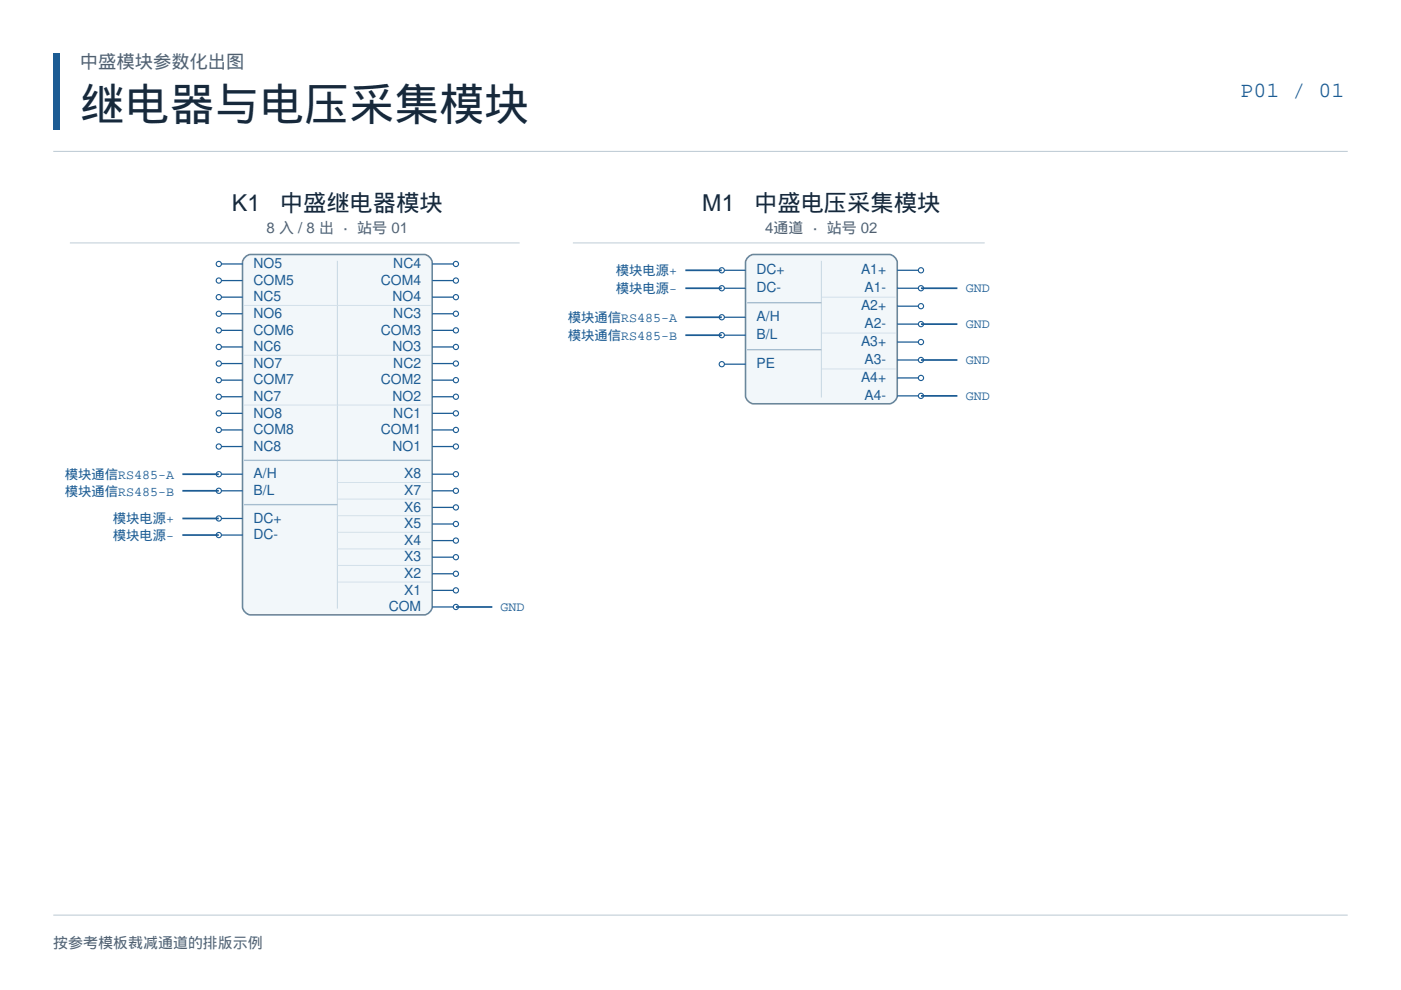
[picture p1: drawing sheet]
<svg xmlns="http://www.w3.org/2000/svg" width="297mm" height="210mm" viewBox="0 0 297 210" stroke-linecap="round" stroke-linejoin="round" font-family="sans-serif">
<path d="M11.3 11.3h1.4v16.2h-1.4z" fill="#1c5c94"/>
<path d="M11.3 32.1h274.5M11.3 194h274.5" fill="none" stroke="#bfccd6" stroke-width=".23"/>
<path d="M14.8 51.5h95.4" fill="none" stroke="#bfccd6" stroke-width=".21"/>
<path d="M52 54.5l.7-.5h.4h36.9a1.96 1.96 0 0 1 1.6 1.6v73.1a1.96 1.96 0 0 1-1.6 1.7h-36.9a1.96 1.96 0 0 1-1.7-1.7v-73.1l.1-.4z" fill="#f2f7fa"/>
<path d="M52 54.5l.7-.5h.4h36.9a1.96 1.96 0 0 1 1.6 1.6v73.1a1.96 1.96 0 0 1-1.6 1.7h-36.9a1.96 1.96 0 0 1-1.7-1.7v-73.1l.1-.4z" fill="none" stroke="#6a879b" stroke-width=".34"/>
<path d="M71.5 55.3v73.7" fill="none" stroke="#c7d7e1" stroke-width=".21"/>
<path d="M51.8 64.8h39.5M51.8 75.3h39.5M51.8 85.9h39.5M71.5 102.3h19.8M71.5 105.8h19.8M71.5 109.3h19.8M71.5 112.9h19.8M71.5 116.4h19.8M71.5 119.9h19.8M71.5 123.4h19.8" fill="none" stroke="#d4e1e9" stroke-width=".21"/>
<path d="M51.8 97.6h39.5M51.8 107h19.7" fill="none" stroke="#a9bdca" stroke-width=".28"/>
<path d="M46.4 56h5" fill="none" stroke="#1c5c94" stroke-width=".27"/>
<circle cx="46.4" cy="56" r=".55" fill="#fff"/>
<circle cx="46.4" cy="56" r=".55" fill="none" stroke="#1c5c94" stroke-width=".23"/>
<path d="M46.4 59.5h5" fill="none" stroke="#1c5c94" stroke-width=".27"/>
<circle cx="46.4" cy="59.5" r=".55" fill="#fff"/>
<circle cx="46.4" cy="59.5" r=".55" fill="none" stroke="#1c5c94" stroke-width=".23"/>
<path d="M46.4 63h5" fill="none" stroke="#1c5c94" stroke-width=".27"/>
<circle cx="46.4" cy="63" r=".55" fill="#fff"/>
<circle cx="46.4" cy="63" r=".55" fill="none" stroke="#1c5c94" stroke-width=".23"/>
<path d="M46.4 66.5h5" fill="none" stroke="#1c5c94" stroke-width=".27"/>
<circle cx="46.4" cy="66.5" r=".55" fill="#fff"/>
<circle cx="46.4" cy="66.5" r=".55" fill="none" stroke="#1c5c94" stroke-width=".23"/>
<path d="M46.4 70h5" fill="none" stroke="#1c5c94" stroke-width=".27"/>
<circle cx="46.4" cy="70" r=".55" fill="#fff"/>
<circle cx="46.4" cy="70" r=".55" fill="none" stroke="#1c5c94" stroke-width=".23"/>
<path d="M46.4 73.6h5" fill="none" stroke="#1c5c94" stroke-width=".27"/>
<circle cx="46.4" cy="73.6" r=".55" fill="#fff"/>
<circle cx="46.4" cy="73.6" r=".55" fill="none" stroke="#1c5c94" stroke-width=".23"/>
<path d="M46.4 77.1h5" fill="none" stroke="#1c5c94" stroke-width=".27"/>
<circle cx="46.4" cy="77.1" r=".55" fill="#fff"/>
<circle cx="46.4" cy="77.1" r=".55" fill="none" stroke="#1c5c94" stroke-width=".23"/>
<path d="M46.4 80.6h5" fill="none" stroke="#1c5c94" stroke-width=".27"/>
<circle cx="46.4" cy="80.6" r=".55" fill="#fff"/>
<circle cx="46.4" cy="80.6" r=".55" fill="none" stroke="#1c5c94" stroke-width=".23"/>
<path d="M46.4 84.1h5" fill="none" stroke="#1c5c94" stroke-width=".27"/>
<circle cx="46.4" cy="84.1" r=".55" fill="#fff"/>
<circle cx="46.4" cy="84.1" r=".55" fill="none" stroke="#1c5c94" stroke-width=".23"/>
<path d="M46.4 87.6h5" fill="none" stroke="#1c5c94" stroke-width=".27"/>
<circle cx="46.4" cy="87.6" r=".55" fill="#fff"/>
<circle cx="46.4" cy="87.6" r=".55" fill="none" stroke="#1c5c94" stroke-width=".23"/>
<path d="M46.4 91.2h5" fill="none" stroke="#1c5c94" stroke-width=".27"/>
<circle cx="46.4" cy="91.2" r=".55" fill="#fff"/>
<circle cx="46.4" cy="91.2" r=".55" fill="none" stroke="#1c5c94" stroke-width=".23"/>
<path d="M46.4 94.7h5" fill="none" stroke="#1c5c94" stroke-width=".27"/>
<circle cx="46.4" cy="94.7" r=".55" fill="#fff"/>
<circle cx="46.4" cy="94.7" r=".55" fill="none" stroke="#1c5c94" stroke-width=".23"/>
<path d="M46.4 100.5h5" fill="none" stroke="#1c5c94" stroke-width=".27"/>
<circle cx="46.4" cy="100.5" r=".55" fill="#fff"/>
<circle cx="46.4" cy="100.5" r=".55" fill="none" stroke="#1c5c94" stroke-width=".23"/>
<path d="M46.4 104.1h5" fill="none" stroke="#1c5c94" stroke-width=".27"/>
<circle cx="46.4" cy="104.1" r=".55" fill="#fff"/>
<circle cx="46.4" cy="104.1" r=".55" fill="none" stroke="#1c5c94" stroke-width=".23"/>
<path d="M46.4 109.9h5" fill="none" stroke="#1c5c94" stroke-width=".27"/>
<circle cx="46.4" cy="109.9" r=".55" fill="#fff"/>
<circle cx="46.4" cy="109.9" r=".55" fill="none" stroke="#1c5c94" stroke-width=".23"/>
<path d="M46.4 113.4h5" fill="none" stroke="#1c5c94" stroke-width=".27"/>
<circle cx="46.4" cy="113.4" r=".55" fill="#fff"/>
<circle cx="46.4" cy="113.4" r=".55" fill="none" stroke="#1c5c94" stroke-width=".23"/>
<path d="M91.6 56h5.1" fill="none" stroke="#1c5c94" stroke-width=".27"/>
<circle cx="96.7" cy="56" r=".55" fill="#fff"/>
<circle cx="96.7" cy="56" r=".55" fill="none" stroke="#1c5c94" stroke-width=".23"/>
<path d="M91.6 59.5h5.1" fill="none" stroke="#1c5c94" stroke-width=".27"/>
<circle cx="96.7" cy="59.5" r=".55" fill="#fff"/>
<circle cx="96.7" cy="59.5" r=".55" fill="none" stroke="#1c5c94" stroke-width=".23"/>
<path d="M91.6 63h5.1" fill="none" stroke="#1c5c94" stroke-width=".27"/>
<circle cx="96.7" cy="63" r=".55" fill="#fff"/>
<circle cx="96.7" cy="63" r=".55" fill="none" stroke="#1c5c94" stroke-width=".23"/>
<path d="M91.6 66.5h5.1" fill="none" stroke="#1c5c94" stroke-width=".27"/>
<circle cx="96.7" cy="66.5" r=".55" fill="#fff"/>
<circle cx="96.7" cy="66.5" r=".55" fill="none" stroke="#1c5c94" stroke-width=".23"/>
<path d="M91.6 70h5.1" fill="none" stroke="#1c5c94" stroke-width=".27"/>
<circle cx="96.7" cy="70" r=".55" fill="#fff"/>
<circle cx="96.7" cy="70" r=".55" fill="none" stroke="#1c5c94" stroke-width=".23"/>
<path d="M91.6 73.6h5.1" fill="none" stroke="#1c5c94" stroke-width=".27"/>
<circle cx="96.7" cy="73.6" r=".55" fill="#fff"/>
<circle cx="96.7" cy="73.6" r=".55" fill="none" stroke="#1c5c94" stroke-width=".23"/>
<path d="M91.6 77.1h5.1" fill="none" stroke="#1c5c94" stroke-width=".27"/>
<circle cx="96.7" cy="77.1" r=".55" fill="#fff"/>
<circle cx="96.7" cy="77.1" r=".55" fill="none" stroke="#1c5c94" stroke-width=".23"/>
<path d="M91.6 80.6h5.1" fill="none" stroke="#1c5c94" stroke-width=".27"/>
<circle cx="96.7" cy="80.6" r=".55" fill="#fff"/>
<circle cx="96.7" cy="80.6" r=".55" fill="none" stroke="#1c5c94" stroke-width=".23"/>
<path d="M91.6 84.1h5.1" fill="none" stroke="#1c5c94" stroke-width=".27"/>
<circle cx="96.7" cy="84.1" r=".55" fill="#fff"/>
<circle cx="96.7" cy="84.1" r=".55" fill="none" stroke="#1c5c94" stroke-width=".23"/>
<path d="M91.6 87.6h5.1" fill="none" stroke="#1c5c94" stroke-width=".27"/>
<circle cx="96.7" cy="87.6" r=".55" fill="#fff"/>
<circle cx="96.7" cy="87.6" r=".55" fill="none" stroke="#1c5c94" stroke-width=".23"/>
<path d="M91.6 91.2h5.1" fill="none" stroke="#1c5c94" stroke-width=".27"/>
<circle cx="96.7" cy="91.2" r=".55" fill="#fff"/>
<circle cx="96.7" cy="91.2" r=".55" fill="none" stroke="#1c5c94" stroke-width=".23"/>
<path d="M91.6 94.7h5.1" fill="none" stroke="#1c5c94" stroke-width=".27"/>
<circle cx="96.7" cy="94.7" r=".55" fill="#fff"/>
<circle cx="96.7" cy="94.7" r=".55" fill="none" stroke="#1c5c94" stroke-width=".23"/>
<path d="M91.6 100.5h5.1" fill="none" stroke="#1c5c94" stroke-width=".27"/>
<circle cx="96.7" cy="100.5" r=".55" fill="#fff"/>
<circle cx="96.7" cy="100.5" r=".55" fill="none" stroke="#1c5c94" stroke-width=".23"/>
<path d="M91.6 104.1h5.1" fill="none" stroke="#1c5c94" stroke-width=".27"/>
<circle cx="96.7" cy="104.1" r=".55" fill="#fff"/>
<circle cx="96.7" cy="104.1" r=".55" fill="none" stroke="#1c5c94" stroke-width=".23"/>
<path d="M91.6 107.6h5.1" fill="none" stroke="#1c5c94" stroke-width=".27"/>
<circle cx="96.7" cy="107.6" r=".55" fill="#fff"/>
<circle cx="96.7" cy="107.6" r=".55" fill="none" stroke="#1c5c94" stroke-width=".23"/>
<path d="M91.6 111.1h5.1" fill="none" stroke="#1c5c94" stroke-width=".27"/>
<circle cx="96.7" cy="111.1" r=".55" fill="#fff"/>
<circle cx="96.7" cy="111.1" r=".55" fill="none" stroke="#1c5c94" stroke-width=".23"/>
<path d="M91.6 114.6h5.1" fill="none" stroke="#1c5c94" stroke-width=".27"/>
<circle cx="96.7" cy="114.6" r=".55" fill="#fff"/>
<circle cx="96.7" cy="114.6" r=".55" fill="none" stroke="#1c5c94" stroke-width=".23"/>
<path d="M91.6 118.1h5.1" fill="none" stroke="#1c5c94" stroke-width=".27"/>
<circle cx="96.7" cy="118.1" r=".55" fill="#fff"/>
<circle cx="96.7" cy="118.1" r=".55" fill="none" stroke="#1c5c94" stroke-width=".23"/>
<path d="M91.6 121.7h5.1" fill="none" stroke="#1c5c94" stroke-width=".27"/>
<circle cx="96.7" cy="121.7" r=".55" fill="#fff"/>
<circle cx="96.7" cy="121.7" r=".55" fill="none" stroke="#1c5c94" stroke-width=".23"/>
<path d="M91.6 125.2h5.1" fill="none" stroke="#1c5c94" stroke-width=".27"/>
<circle cx="96.7" cy="125.2" r=".55" fill="#fff"/>
<circle cx="96.7" cy="125.2" r=".55" fill="none" stroke="#1c5c94" stroke-width=".23"/>
<path d="M91.6 128.7h5.1" fill="none" stroke="#1c5c94" stroke-width=".27"/>
<circle cx="96.7" cy="128.7" r=".55" fill="#fff"/>
<circle cx="96.7" cy="128.7" r=".55" fill="none" stroke="#1c5c94" stroke-width=".23"/>
<path d="M38.7 100.5h7.7M38.7 104.1h7.7M38.7 109.9h7.7M38.7 113.4h7.7M96.7 128.7h7.7" fill="none" stroke="#1c5c94" stroke-width=".37"/>
<path d="M121.5 51.5h87.3" fill="none" stroke="#bfccd6" stroke-width=".21"/>
<path d="M158.6 54.5l.8-.5h.3h28.9a1.96 1.96 0 0 1 1.6 1.6v28.3a1.96 1.96 0 0 1-1.6 1.7h-28.9a1.96 1.96 0 0 1-1.6-1.7v-28.3v-.4z" fill="#f2f7fa"/>
<path d="M158.6 54.5l.8-.5h.3h28.9a1.96 1.96 0 0 1 1.6 1.6v28.3a1.96 1.96 0 0 1-1.6 1.7h-28.9a1.96 1.96 0 0 1-1.6-1.7v-28.3v-.4z" fill="none" stroke="#6a879b" stroke-width=".34"/>
<path d="M174.1 55.3v29" fill="none" stroke="#c7d7e1" stroke-width=".21"/>
<path d="M158.4 64.2h15.7M158.4 74.1h15.7" fill="none" stroke="#a9bdca" stroke-width=".28"/>
<path d="M174.1 63h15.8M174.1 70.6h15.8M174.1 78.2h15.8" fill="none" stroke="#d4e1e9" stroke-width=".21"/>
<path d="M153 57.3h5.1" fill="none" stroke="#1c5c94" stroke-width=".27"/>
<circle cx="153" cy="57.3" r=".55" fill="#fff"/>
<circle cx="153" cy="57.3" r=".55" fill="none" stroke="#1c5c94" stroke-width=".23"/>
<path d="M153 61.1h5.1" fill="none" stroke="#1c5c94" stroke-width=".27"/>
<circle cx="153" cy="61.1" r=".55" fill="#fff"/>
<circle cx="153" cy="61.1" r=".55" fill="none" stroke="#1c5c94" stroke-width=".23"/>
<path d="M153 67.3h5.1" fill="none" stroke="#1c5c94" stroke-width=".27"/>
<circle cx="153" cy="67.3" r=".55" fill="#fff"/>
<circle cx="153" cy="67.3" r=".55" fill="none" stroke="#1c5c94" stroke-width=".23"/>
<path d="M153 71.1h5.1" fill="none" stroke="#1c5c94" stroke-width=".27"/>
<circle cx="153" cy="71.1" r=".55" fill="#fff"/>
<circle cx="153" cy="71.1" r=".55" fill="none" stroke="#1c5c94" stroke-width=".23"/>
<path d="M153 77.2h5.1" fill="none" stroke="#1c5c94" stroke-width=".27"/>
<circle cx="153" cy="77.2" r=".55" fill="#fff"/>
<circle cx="153" cy="77.2" r=".55" fill="none" stroke="#1c5c94" stroke-width=".23"/>
<path d="M190.2 57.3h5.1" fill="none" stroke="#1c5c94" stroke-width=".27"/>
<circle cx="195.3" cy="57.3" r=".55" fill="#fff"/>
<circle cx="195.3" cy="57.3" r=".55" fill="none" stroke="#1c5c94" stroke-width=".23"/>
<path d="M190.2 61.1h5.1" fill="none" stroke="#1c5c94" stroke-width=".27"/>
<circle cx="195.3" cy="61.1" r=".55" fill="#fff"/>
<circle cx="195.3" cy="61.1" r=".55" fill="none" stroke="#1c5c94" stroke-width=".23"/>
<path d="M190.2 64.9h5.1" fill="none" stroke="#1c5c94" stroke-width=".27"/>
<circle cx="195.3" cy="64.9" r=".55" fill="#fff"/>
<circle cx="195.3" cy="64.9" r=".55" fill="none" stroke="#1c5c94" stroke-width=".23"/>
<path d="M190.2 68.7h5.1" fill="none" stroke="#1c5c94" stroke-width=".27"/>
<circle cx="195.3" cy="68.7" r=".55" fill="#fff"/>
<circle cx="195.3" cy="68.7" r=".55" fill="none" stroke="#1c5c94" stroke-width=".23"/>
<path d="M190.2 72.5h5.1" fill="none" stroke="#1c5c94" stroke-width=".27"/>
<circle cx="195.3" cy="72.5" r=".55" fill="#fff"/>
<circle cx="195.3" cy="72.5" r=".55" fill="none" stroke="#1c5c94" stroke-width=".23"/>
<path d="M190.2 76.3h5.1" fill="none" stroke="#1c5c94" stroke-width=".27"/>
<circle cx="195.3" cy="76.3" r=".55" fill="#fff"/>
<circle cx="195.3" cy="76.3" r=".55" fill="none" stroke="#1c5c94" stroke-width=".23"/>
<path d="M190.2 80.1h5.1" fill="none" stroke="#1c5c94" stroke-width=".27"/>
<circle cx="195.3" cy="80.1" r=".55" fill="#fff"/>
<circle cx="195.3" cy="80.1" r=".55" fill="none" stroke="#1c5c94" stroke-width=".23"/>
<path d="M190.2 83.9h5.1" fill="none" stroke="#1c5c94" stroke-width=".27"/>
<circle cx="195.3" cy="83.9" r=".55" fill="#fff"/>
<circle cx="195.3" cy="83.9" r=".55" fill="none" stroke="#1c5c94" stroke-width=".23"/>
<path d="M145.3 57.3h7.7M145.3 61.1h7.7M145.3 67.3h7.7M145.3 71.1h7.7M195.3 61.1h7.7M195.3 68.7h7.7M195.3 76.3h7.7M195.3 83.9h7.7" fill="none" stroke="#1c5c94" stroke-width=".37"/>
<text font-size="9.5" fill="#17293b" x="16.9" y="25.4">继电器与电压采集模块</text>
<g font-size="4.9" fill="#17293b">
<text x="49.2" y="44.8">K1</text>
<text x="59.3" y="44.8">中盛继电器模块</text>
<text x="148.9" y="44.8">M1</text>
<text x="159.9" y="44.8">中盛电压采集模块</text>
</g>
<text font-size="4.6" fill="#1c5c94" x="263" y="20.5">P01 / 01</text>
<text font-size="3.9" fill="#4f6378" x="16.9" y="14.5">中盛模块参数化出图</text>
<g font-size="3.2" fill="#4f6378">
<text x="56.5" y="49.4">8 入 / 8 出</text>
<text x="75.8" y="49.4">站号 01</text>
<text x="162.2" y="49.4">4通道</text>
<text x="175.3" y="49.4">站号 02</text>
<text x="11.3" y="201.1">按参考模板裁减通道的排版示例</text>
</g>
<g font-size="2.9" fill="#1c5c94">
<text x="53.8" y="56.9">NO5</text>
<text x="83.4" y="56.9">NC4</text>
<text x="160.4" y="58.2">DC+</text>
<text x="182.6" y="58.2">A1+</text>
<text x="53.8" y="60.4">COM5</text>
<text x="53.8" y="63.9">NC5</text>
<text x="80.8" y="60.4">COM4</text>
<text x="83.2" y="63.9">NO4</text>
<text x="160.4" y="62">DC-</text>
<text x="182.6" y="65.8">A2+</text>
<text x="183.3" y="62">A1-</text>
<text x="53.8" y="67.4">NO6</text>
<text x="53.8" y="70.9">COM6</text>
<text x="80.8" y="70.9">COM3</text>
<text x="83.4" y="67.4">NC3</text>
<text x="160.4" y="68.2">A/H</text>
<text x="160.4" y="72">B/L</text>
<text x="183.3" y="69.6">A2-</text>
<text x="53.8" y="74.5">NC6</text>
<text x="53.8" y="78">NO7</text>
<text x="83.2" y="74.5">NO3</text>
<text x="83.4" y="78">NC2</text>
<text x="182.6" y="73.4">A3+</text>
<text x="183.3" y="77.2">A3-</text>
<text x="53.8" y="81.5">COM7</text>
<text x="80.8" y="81.5">COM2</text>
<text x="160.4" y="78.1">PE</text>
<text x="182.6" y="81">A4+</text>
<text x="53.8" y="85">NC7</text>
<text x="53.8" y="88.5">NO8</text>
<text x="83.2" y="85">NO2</text>
<text x="83.4" y="88.5">NC1</text>
<text x="183.3" y="84.8">A4-</text>
<text x="53.8" y="92">COM8</text>
<text x="53.8" y="95.6">NC8</text>
<text x="80.8" y="92">COM1</text>
<text x="83.2" y="95.6">NO1</text>
<text x="53.8" y="101.4">A/H</text>
<text x="85.7" y="101.4">X8</text>
<text x="53.8" y="104.9">B/L</text>
<text x="85.7" y="104.9">X7</text>
<text x="53.8" y="110.8">DC+</text>
<text x="85.7" y="108.5">X6</text>
<text x="85.7" y="112">X5</text>
<text x="53.8" y="114.3">DC-</text>
<text x="85.7" y="115.5">X4</text>
<text x="85.7" y="119">X3</text>
<text x="85.7" y="122.5">X2</text>
<text x="82.4" y="129.6">COM</text>
<text x="85.7" y="126.1">X1</text>
</g>
<g font-size="2.8" fill="#1c5c94">
<text x="130.6" y="58.3">模块电源+</text>
<text x="130.6" y="62.1">模块电源-</text>
<text x="204.8" y="62">GND</text>
<text x="120.4" y="68.3">模块通信RS485-A</text>
<text x="204.8" y="69.6">GND</text>
<text x="120.4" y="72.1">模块通信RS485-B</text>
<text x="204.8" y="77.2">GND</text>
<text x="204.8" y="84.8">GND</text>
<text x="13.8" y="101.6">模块通信RS485-A</text>
<text x="13.8" y="105.1">模块通信RS485-B</text>
<text x="23.9" y="110.9">模块电源+</text>
<text x="23.9" y="114.5">模块电源-</text>
<text x="106.2" y="129.6">GND</text>
</g>
</svg>
